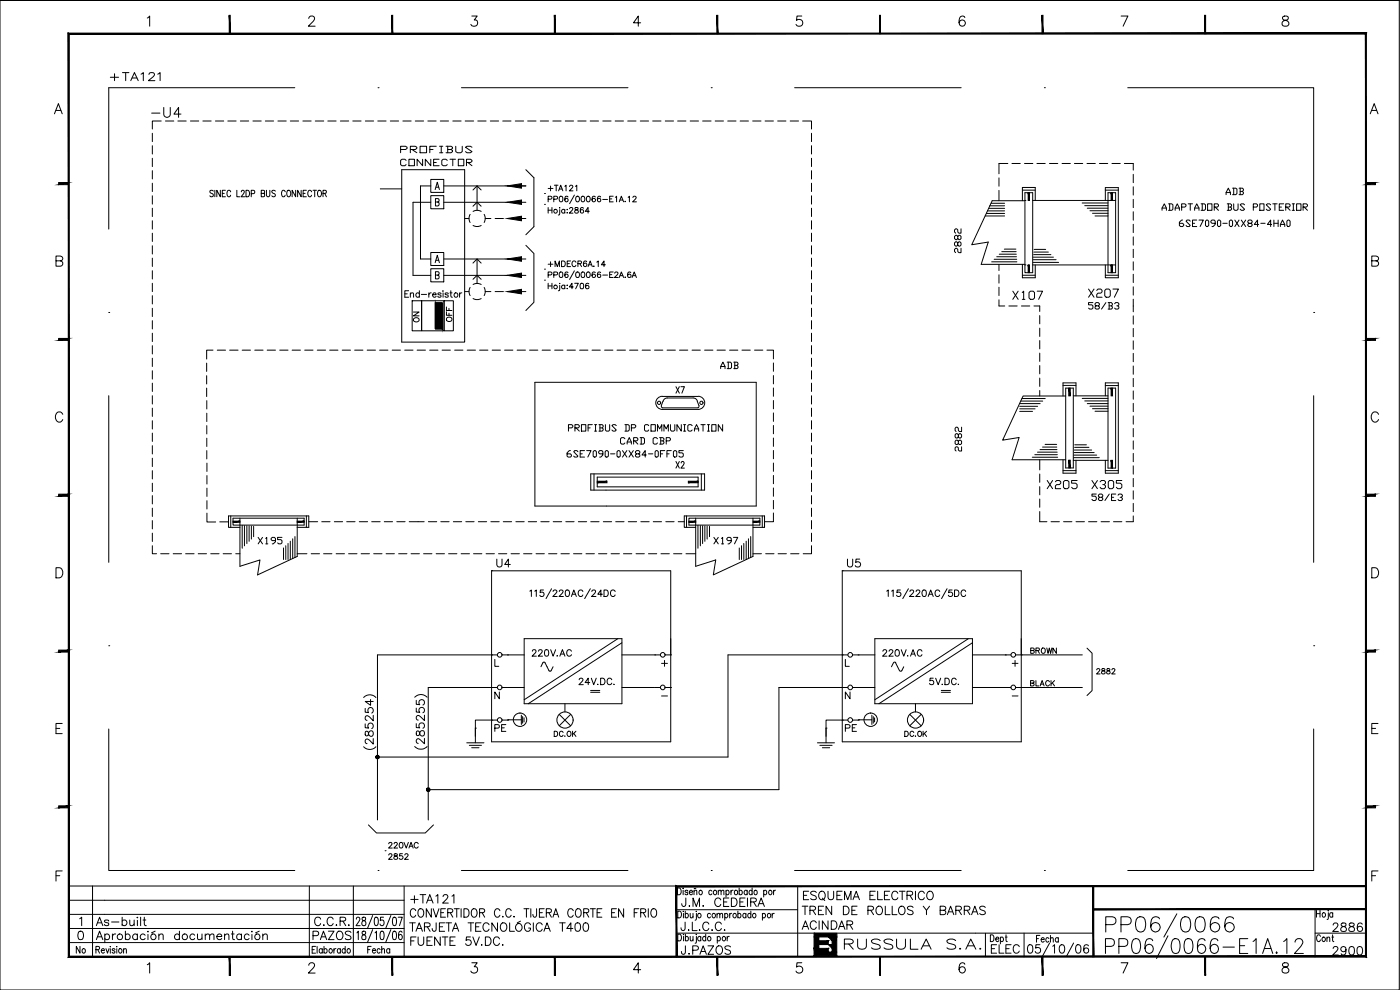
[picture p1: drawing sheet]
<svg xmlns="http://www.w3.org/2000/svg" width="420mm" height="297mm" viewBox="0 0 420 297" stroke-linecap="round" stroke-linejoin="round" font-family="sans-serif">
<!-- layer: 0 -->
<g fill="none" stroke="#000" stroke-width=".3">
<path d="M45.7 40v2.5M48.4 36.3h-2.7v2.4M57.1 36.3h2.5M60.9 36.3h2.5M64.6 36.3h2.5M68.4 36.3h2.5M72.1 36.3h2.5M75.9 36.3h2.5M79.6 36.3h2.5M83.4 36.3h2.5M87.1 36.3h2.5M90.9 36.3h2.5"/>
<path d="M94.6 36.3h2.6M98.4 36.3h2.5M102.2 36.3h2.4M105.9 36.3h2.5M109.6 36.3h2.5M113.4 36.3h2.5M117.1 36.3h2.5M120.9 36.3h2.5M124.6 36.3h2.5M128.4 36.3h2.5M132.1 36.3h2.5M135.9 36.3h2.5"/>
<path d="M139.6 36.3h2.6M143.4 36.3h2.5M147.2 36.3h2.4M150.9 36.3h2.5M154.6 36.3h2.5M158.4 36.3h2.5M162.1 36.3h2.5M165.9 36.3h2.5M169.6 36.3h2.5M173.4 36.3h2.5M177.1 36.3h2.5M180.9 36.3h2.5"/>
<path d="M184.6 36.3h2.5M188.4 36.3h2.5M192.2 36.3h2.4M195.9 36.3h2.5M199.6 36.3h2.5M203.4 36.3h2.5M207.1 36.3h2.5M210.9 36.3h2.5M214.6 36.3h2.5M218.4 36.3h2.5M222.1 36.3h2.5M225.9 36.3h2.5"/>
<path d="M229.6 36.3h2.5M233.4 36.3h2.5M237.2 36.3h2.4M240.9 36.3h2.6v2.4M243.5 40v2.5M45.7 43.7v2.5M45.7 47.5v2.5M45.7 51.2v2.5M45.7 55v2.5M45.7 58.7v2.5M64 57.3l-.4-.2-.6 .2 .1 .5 .9 .5a.52 .52 0 0 1-.1 .6 .52 .52 0 0 1-.6 .1l-.3-.3M64.5 57.1v1.9"/>
<path d="M66.1 57.1v1.9l-1-1.9v1.9M66.7 58h.6M67.6 57.1h-.9v1.9h.9M69.2 57.6a.57 .57 0 0 0-.7-.5 .57 .57 0 0 0-.4 .7v.5a.57 .57 0 0 0 .4 .7 .57 .57 0 0 0 .7-.4M71.1 57.1v1.9h.9M72.4 57.6l.3-.5 .5 .1 .1 .3-.2 .6-.8 .9h1.1M73.8 57.1a.98 .98 0 0 1 1.1 1 .98 .98 0 0 1-1.1 .9zM75.4 58.1l.9-.1 .1-.7-1-.2v1.9M78.4 58l.9-.1 .1-.6-1-.2v1.9l1-.1v-.7l-.4-.2M80 57.1v1.6l.4 .3h.4l.2-.5v-1.4M82.6 57.3l-.3-.2-.7 .2 .3 .6 .6 .4a.46 .46 0 0 1-.2 .7l-.7-.3M85.6 57.6a.57 .57 0 0 0-.7-.5 .57 .57 0 0 0-.4 .7v.5a.57 .57 0 0 0 .4 .7 .57 .57 0 0 0 .7-.4"/>
<path d="M86.4 57.2l.1-.1a.99 .99 0 0 1 .8 1 .99 .99 0 0 1-.8 .9 1.34 1.34 0 0 1-.1-1.8zM88.7 57.1v1.9l-1-1.9v1.9M90.4 57.1v1.9l-1.1-1.9v1.9M91 58h.6M91.9 57.1h-.9v1.9h.9M93.5 57.6a.59 .59 0 0 0-.7-.5 .59 .59 0 0 0-.4 .7v.5a.59 .59 0 0 0 .4 .7 .59 .59 0 0 0 .7-.4M93.9 57.1h1.1M94.4 57.1v1.9M95.6 57.2l.1-.1a.99 .99 0 0 1 .8 1 .99 .99 0 0 1-.8 .9 1.34 1.34 0 0 1-.1-1.8zM96.9 58l.9-.1v-.7l-.9-.1v1.9M97.5 58l.5 1M114.1 56.7h6.5"/>
<path d="M120.6 50.9h18.8v51.7h-18.8zM129.3 55.8h-3.1v21.9h3.1M133.2 55.8h24.6M141.9 57l1.3-1.2 1.2 1.2M143.2 55.8v7.3M157.8 50.9l2.4 2.4v14.7l-2.4 2.4M243.5 43.7v2.5M243.5 47.5v2.5M243.5 51.2v2.5M243.5 55v2.5M243.5 58.7v2.5M299.8 53.4v2.5"/>
<path d="M299.8 57.1v3.1M302.5 49.1h-2.7v3M303.7 49.1h2.5M306.8 57.1h3.9M307.5 49.1h2.5M307.6 57.8h2.3v24h-2.3zM311.2 49.1h2.5M315 49.1h2.5M318.7 49.1h2.5M322.5 49.1h2.5M326.2 49.1h2.5M329.9 49.1h2.5"/>
<path d="M331.7 57.1h3.9M332.5 57.8h2.3v24h-2.3zM333.7 49.1h2.5M337.4 49.1h2.7v1.9M340.1 52.3v2.5M340.1 56v2.5M340.1 59.8v2.5M45.7 62.5v2.5M45.7 66.2v2.5M45.7 70v2.5M45.7 73.7v2.5M45.7 77.5v2.5"/>
<path d="M129.3 60.7h-5.3v21.9h5.3M133.2 77.7h24.6M133.2 60.7h24.6M139.4 65.6h1.3M141.9 61.9l1.3-1.2 1.2 1.2M141.9 78.9l1.3-1.2 1.2 1.2M143.2 77.7v7.3M145.6 65.6h1.7M148.6 65.6h2.5M152.3 65.6h2.5M156.1 65.6h1.7M157.8 73.6l2.4 2.5v14.6l-2.4 2.5"/>
<path d="M243.5 62.5v2.5M243.5 66.2v2.5M243.5 70v2.5M243.5 73.7v2.5M243.5 77.5v2.5M295.7 64.8h5.8M296 64h5.5M296.4 63.3h5.1M296.8 62.5h4.7M297.1 61.8h4.4M297.4 61h4.1M297.6 78.6h7.6"/>
<path d="M298.4 77.8h6.7M299.1 77h6M299.8 79.3v1.9M299.9 76.3h5.1M300.7 75.5h4.3M301.4 74.7h3.5M306.8 79.3v4h3.9v-3.8M307.6 60.2h-9.8l-6.2 13.2 5-.8-2.1 6.7h13.1M307.6 79.5h.1M307.6 60.1h.1M309.9 60.1h24.9M309.9 79.5h24.9"/>
<path d="M310 78.7h7.7M310.1 77.9h6.8M310.1 77.2h6M310.2 76.4h5.2M310.3 75.6h4.3M310.3 74.8h3.5M310.7 60.1v-3.9h-3.9v4M324.8 60.9h7.7M325.5 61.7h7M326.3 62.5h6.2M327.1 63.2h5.4M327.9 64h4.6"/>
<path d="M328.6 64.8h3.9M331.7 60.1v-3.8h3.9v27h-3.9v-3.8M340.1 63.5v2.6M340.1 67.3v2.5M340.1 71.1v2.5M340.1 74.8v2.5M340.1 78.6v2.5M45.7 81.2v2.5M45.7 85v2.5M45.7 88.7v2.5M45.7 92.5v2.5M45.7 96.2v2.5"/>
<path d="M45.7 100v2.5M121.5 88.2h.7M122.6 87.2h-1.1v2h1.1M123.1 88.3l.5-.4 .4 .1 .1 1.2M123.1 87.9v1.3M125.9 88.2a.59 .59 0 0 0-.9-.1 .59 .59 0 0 0 0 .9 .59 .59 0 0 0 .9-.1M125.9 87.2v2M126.4 88.3h1.6M128.7 87.9v1.3M129.4 87.9l-.4 .1-.3 .4M129.8 88.4h1.1a.58 .58 0 0 0-.8-.5 .58 .58 0 0 0-.2 1l.4 .3 .6-.3M132.4 88.2l-.4-.3-.5 .1v.3l.6 .2 .3 .4-.4 .3-.5-.1-.1-.2"/>
<path d="M133 87.2v.2zM133 87.9v1.3M133.2 82.6h24.6M134.5 88.2l-.3-.3-.6 .1v.3l.7 .2 .2 .4-.3 .3-.6-.1v-.2M135 87.9h.7M135.3 87.2v1.6l.5 .4M137.9 87.9v1.3M138.6 87.9l-.4 .1-.3 .4M139.4 87.5h1.3M141.9 83.8l1.3-1.2 1.2 1.2M145.6 87.5h1.7M148.6 87.5h2.5"/>
<path d="M152.3 87.5h2.5M156.1 87.5h1.7M243.5 81.2v2.5M243.5 85v2.5M243.5 88.7v2.5M243.5 92.5v2.5M243.5 96.2v2.5M243.5 100v2.5M299.8 89.9v1.9h1.7M299.8 82.5v2.4M299.8 86.2v2.5M306.8 82.6h3.9"/>
<path d="M312 91.8v1.7M312 94.7v2.5M312 98.5v2.5M326.7 86.7l1.6 2.5M328 90.8h-1.3v.7h1l.3 .3v.6l-.3 .3h-.7l-.3-.3M328.3 86.7l-1.6 2.5M329 91.8l-.4-.3v-.4l.4-.3h.6l.3 .3v.4l-.3 .3h-.6l-.4 .3v.3l.4 .3h.6l.3-.3v-.3l-.3-.3M329.1 87.2l.4-.5h.9l.4 .5v.3l-.4 .5h-.9l-.4 .4v.8h1.7M331.6 87.2l.4-.5h.8l.4 .5v1.6l-.4 .4h-.8l-.4-.4zM331.7 82.6h3.9M331.9 90.8l-1.3 1.9M332.6 90.8h.9l.3 .3-.3 .7"/>
<path d="M332.9 91.8h.6l.3 .6-.3 .3h-.9M332.9 90.8v1.9M334 86.7h1.7l-1.3 2.5M334.5 91.1l.3-.3h.7l.3 .7-.6 .3M335.5 91.8l.3 .3-.3 .6h-.7l-.3-.3M340.1 82.3v2.5M340.1 86v2.5M340.1 89.8v3.7M340.1 94.8v2.5M340.1 98.5v2.5M45.7 103.7v2.5M45.7 107.5v2.5"/>
<path d="M45.7 111.2v2.5M45.7 115v2.5M45.7 118.7v2.5M62 109v2.4M62 112.7v2.5M62 116.4v2.6M63.9 105.1h-1.9v2.6M65.2 105.1h2.5M68.9 105.1h2.6M72.7 105.1h2.5M76.5 105.1h2.5M80.2 105.1h2.5"/>
<path d="M83.9 105.1h2.5M87.7 105.1h2.5M91.4 105.1h2.5M95.2 105.1h2.5M98.9 105.1h2.5M102.7 105.1h2.5M106.4 105.1h2.5M110.2 105.1h2.5M113.9 105.1h2.5M117.7 105.1h2.5M121.5 105.1h2.5M125.2 105.1h2.5"/>
<path d="M128.9 105.1h2.5M132.7 105.1h2.5M136.4 105.1h2.5M140.2 105.1h2.5M143.9 105.1h2.5M147.7 105.1h2.5M151.4 105.1h2.5M155.2 105.1h2.5M158.9 105.1h2.5M160.5 114.7h66.4v37.1h-66.4zM162.7 105.1h2.5M166.5 105.1h2.5"/>
<path d="M170.2 105.1h2.5M173.9 105.1h2.5M177.7 105.1h2.5M181.4 105.1h2.5M185.2 105.1h2.5M188.9 105.1h2.5M192.7 105.1h2.5M196.4 105.1h2.5M200.2 105.1h2.5M200.2 119.4l-.9 .4-.3 .6M203.9 105.1h2.5M207.7 105.1h2.5"/>
<path d="M208.1 119.4l.9 .4 .3 .6M209.5 118.9h-10.7a1.97 1.97 0 0 0-2 2 1.97 1.97 0 0 0 2 1.9h10.7M209.5 118.9a1.97 1.97 0 0 1 2 2 1.97 1.97 0 0 1-2 1.9M211.5 105.1h2.5M215.2 105.1h2.5M218.9 105.1h2.5M222.7 105.1h2.5M226.4 105.1h2.5M230.2 105.1h1.9v2.6M232.1 108.9v2.5M232.1 112.7v2.5M232.1 116.4v2.5"/>
<path d="M243.5 103.7v2.5M243.5 107.5v2.5M243.5 111.2v2.5M243.5 115v2.5M243.5 118.7v2.5M306.7 119.6h7M312 102.2v2.5M312 105.9v2.5M312 109.7v2.5M312 113.4v2.5M312 117.2v1.6M319 115.6h3.9"/>
<path d="M319.8 118.8h-12.8l-6.1 13.3 5-.8-2.2 6.7h16.1M319.8 116.4h2.3v24h-2.3zM322.1 118.8h10.4M322.9 118.8v-3.9h-3.9v3.9M324.8 119.5h7.7M331.7 118.8v-3.9h3.9v27.1h-3.9v-3.9M331.7 115.7h3.9M332.5 116.4h2.3v24h-2.3zM340.1 102.3v2.5M340.1 106v2.5M340.1 109.8v2.5M340.1 113.5v2.5"/>
<path d="M340.1 117.3v2.5M45.7 122.5v2.5M45.7 126.2v2.5M45.7 129.9v2.5M45.7 133.7v2.5M45.7 137.5v2.5M62.1 120.2v2.5M62.1 124v2.5M62.1 127.7v2.5M62.1 131.5v2.5M62.1 135.2v2.5M62.1 139v2.5"/>
<path d="M198.8 122.4h10.7M199 120.4l-.5 1.5 .3 .4M209.3 120.4l.4 1.2M209.7 121.6l-.2 .7M232.1 120.2v2.5M232.1 123.9v2.5M232.1 127.7v2.5M232.1 131.4v2.5M232.1 135.2v2.5M232.1 138.9v2.5M243.5 122.5v2.5M243.5 126.2v2.5"/>
<path d="M243.5 129.9v2.5M243.5 133.7v2.5M243.5 137.5v2.5M306 121.1h6.2M306 121.9h5.4M306 122.7h4.6M306 123.4h3.9M306.3 120.3h6.6M309.8 137.2h7.6M310.6 136.4h6.7M311.4 135.7h5.9M312 138v3"/>
<path d="M312.1 134.9h5.1M312.9 134.1h4.3M313.6 133.3h3.5M319 138v4M322.1 138.1h10.4M322.2 137.3h7.7M322.3 136.6h6.8M322.4 135.8h6M322.4 135h5.2M322.5 134.2h4.3M322.5 133.5h3.6M322.9 138.1v3.9"/>
<path d="M325.5 120.3h7M326.3 121.1h6.2M327.1 121.9h5.4M327.9 122.6h4.6M328.6 123.4h3.9M340.1 121v2.5M340.1 124.8v2.5M340.1 128.6v2.4M340.1 132.3v2.5M340.1 136v2.5M340.1 139.8v2.5M45.7 141.2v2.5"/>
<path d="M45.7 145v2.5M45.7 148.7v2.5M45.7 152.5v2.5M45.7 156.2v2.5M45.7 160v2.5M62.1 154v2.6h2.6M62.1 142.7v2.5M62.1 146.5v2.5M62.1 150.2v2.5M66 156.6h2.6M69.3 154.8v3.4M69.9 155.5h21.4v2.1h-21.4z"/>
<path d="M72 155.5v14.4l6-1.9-.7 4.5 11.9-5.6v-11.4M72 158.2h-3.4v-3.4h24.1v3.4h-3.5M72.7 157.6v6.9M73.4 157.7v6.1M74.1 157.8v5.3M74.8 157.8v4.6M75.4 157.8v3.9M76.1 157.9v3.1M91.9 154.8v3.4M92.7 156.5h2.6M96.6 156.5h2.5M100.3 156.5h2.5"/>
<path d="M104.1 156.5h2.5M107.8 156.5h2.5M111.5 156.5h2.6M115.3 156.5h2.5M119.1 156.5h2.5M122.8 156.5h4.5M128.6 156.5h2.5M132.3 156.5h2.5M136.1 156.5h2.5M139.8 156.5h2.5M143.6 156.5h2.4M147.3 156.5h2.5"/>
<path d="M151 156.5h2.5M154.8 156.5h2.5M158.5 156.5h2.5M162.3 156.5h2.5M166 156.5h2.6M169.8 156.5h2.5M173.6 156.5h2.5M177.3 156.5h2.5M177.3 142.2h34.2v4.9h-34.2zM178.3 142.2v4.9M179.2 143.2h30.3v2.9h-30.3zM181.1 156.5h2.5"/>
<path d="M184.8 156.5h2.5M188.6 156.5h2.5M192.3 156.5h2.5M196 156.5h2.5M199.8 156.5h2.5M203.5 156.5h1.9M206 154.8v3.4M206.8 155.5h21.2v2.1h-21.2zM208.8 155.5v14.4l6-1.9-.7 4.5 11.9-5.6v-11.4M208.8 158.2h-3.4v-3.4h24v3.4h-3.4M209.5 157.6v6.9M210.2 157.7v6.1"/>
<path d="M210.5 142.2v4.9M210.9 157.8v5.3M211.5 157.8v4.6M212.2 157.8v3.9M212.9 157.9v3.1M228.8 154.8v3.4M232.1 153.9v2.6h-2.7M232.1 142.6v2.5M232.1 146.4v2.5M232.1 150.1v2.6M243.5 141.2v2.5M243.5 145v2.5"/>
<path d="M243.5 148.7v2.5M243.5 152.5v2.5M243.5 156.2v2.5M243.5 160v2.5M312 153.5v3h2.2M312 149.7v2.5M315.4 156.5h2.5M319 141.2h3.9M319.2 156.5h2.5M322.9 156.5h2.6M326.7 156.5h2.5M327.7 144.2l1.7 2.4"/>
<path d="M329 148.2h-1.3v.7h1l.3 .3v.6l-.3 .4h-.7l-.3-.4M329.4 144.2l-1.7 2.4M330 149.2l-.4-.3 .4-.7h.6l.4 .7-.4 .3h-.6l-.4 .6 .4 .4h.6l.4-.4-.4-.6M330.2 144.6l.3-.4h.9l.4 .4v.4l-.4 .4h-.4M330.5 156.5h2.5M331.4 145.4l.4 .4v.4l-.4 .4h-.9l-.3-.4M331.7 141.2h3.9M332.6 144.6l.4-.4h.8l.4 .4v1.6l-.4 .4h-.8l-.4-.4zM332.9 148.2l-1.3 2M333.6 149.2h.6M334.2 156.5h2.5M334.9 148.2h-1.3v2h1.3"/>
<path d="M335.5 148.6l.3-.4h.7l.3 .4-.3 .6h-.3M336.5 149.2l.3 .3-.3 .7h-.7l-.3-.4M336.7 144.2h-1.7v.8h1.3l.4 .4v.8l-.4 .4h-.9l-.4-.4M340.1 154.8v1.7h-2.2M340.1 143.5v2.5M340.1 147.3v2.5M340.1 151v2.5M45.7 163.7v2.4h1.3M48.2 166.1h2.5M52 166.1h2.5M55.7 166.1h2.6M59.5 166.1h2.5"/>
<path d="M63.2 166.1h2.5M67 166.1h2.5M70.7 166.1h1.3M85.1 164.4v3.5M85.8 163.7v4.2M86.4 163.1v4.8M87.1 162.4v5.5M87.8 161.7v5.9M88.5 161v6.3M89.2 166.1h2.9M93.4 166.1h2.5M97.1 166.1h2.5"/>
<path d="M100.9 166.1h2.5M104.6 166.1h2.5M108.4 166.1h2.5M112.1 166.1h2.5M115.9 166.1h2.5M119.6 166.1h2.5M123.4 166.1h2.5M127.1 166.1h2.5M130.9 166.1h2.5M134.6 166.1h2.5M138.4 166.1h2.5M142.1 166.1h2.5"/>
<path d="M147.5 171.3h53.8v51.3h-53.8zM157.1 166.1h2.5M159 177.4l.5-.4v2M160.5 177.4l.5-.4v2M160.9 166.1h2.5M163.1 177h-.9l-.1 .8a.68 .68 0 0 1 1 0 .68 .68 0 0 1-.1 1 .68 .68 0 0 1-1-.2M164.6 166.1h2.5M165.5 176.6l-1.6 3M166 177.5l.4-.5h.4l.3 .4-.3 .6-.9 1h1.3M167.9 177.5l.3-.5h.4l.4 .4-.3 .6-.9 1h1.3M168.4 166.1h2.5M169.9 177.1l.3-.1a1 1 0 0 1 .8 1 1 1 0 0 1-.8 1 1.29 1.29 0 0 1-.3-1.9z"/>
<path d="M171.5 179l.7-2 .8 2M171.7 178.3h1M172.1 166.1h2.5M174.9 177.5a.72 .72 0 0 0-.8-.5 .72 .72 0 0 0-.6 .7v.5a.72 .72 0 0 0 .6 .8 .72 .72 0 0 0 .8-.5M175.9 166.1h2.5M177.2 176.6l-1.7 3M177.6 177.5l.4-.5h.4l.3 .4-.2 .6-1 1h1.4M179.6 166.1h2.5M180.8 178.3h-1.4l.9-1.3v2M181.3 177h.6a1.04 1.04 0 0 1 .7 1 1.04 1.04 0 0 1-.7 1h-.6zM183.4 166.1h2.5M184.6 177.5a.72 .72 0 0 0-.8-.5 .72 .72 0 0 0-.6 .7v.5a.72 .72 0 0 0 .6 .8 .72 .72 0 0 0 .8-.5"/>
<path d="M187.1 166.1h2.5M190.9 166.1h2.5M194.6 166.1h2.5M198.4 166.1h2.5M202.1 166.1h2.5M205.9 166.1h2.9M221.9 164.4v3.5M222.5 163.7v4.2M223.2 163.1v4.8M223.9 162.4v5.5M224.6 161.7v5.9M225.3 161v6.3"/>
<path d="M226 166.1h2.5M229.8 166.1h2.5M233.5 166.1h2.5M237.3 166.1h2.5M243.5 163.7v2.4h-2.5M252.8 171.3h53.7v51.3h-53.7zM266.1 177.4l.5-.4v2M267.6 177.4l.5-.4v2M270.2 177h-.9l-.1 .8a.7 .7 0 0 1 1 0 .7 .7 0 0 1-.1 1.1 .7 .7 0 0 1-1-.3M272.6 176.6l-1.7 3M273.1 177.5l.3-.5 .6 .1 .2 .3-.3 .6-.9 1h1.3M275 177.5l.3-.5 .6 .1 .2 .3-.3 .6-1 1h1.3"/>
<path d="M277 177.1l.5-.1a1.12 1.12 0 0 1 0 2h-.2a1.21 1.21 0 0 1-.3-1.9zM278.6 179l.7-2 .8 2M278.8 178.3h1M282 177.5a.72 .72 0 0 0-.8-.5 .72 .72 0 0 0-.6 .7v.5a.72 .72 0 0 0 .6 .8 .72 .72 0 0 0 .8-.5M284.2 176.6l-1.6 3M285.7 177h-.9l-.1 .8a.7 .7 0 0 1 1 0 .7 .7 0 0 1-.1 1.1 .7 .7 0 0 1-1-.3M286.5 177h.6a1.04 1.04 0 0 1 .7 1 1.04 1.04 0 0 1-.7 1h-.6zM289.8 177.5a.72 .72 0 0 0-.8-.5 .72 .72 0 0 0-.6 .7v.5a.72 .72 0 0 0 .6 .8 .72 .72 0 0 0 .8-.5M147.5 196.5h1.7M150.7 196.5h1.6M152.4 196.5h4.9M157.3 191.6h29.3v19.5h-29.3z"/>
<path d="M185.4 191.6l-28.1 18.4M186.6 192.9l-28.1 18.2M186.6 196.5h9.8M252.8 196.5h1.6M255.9 196.5h1.6M257.6 196.5h5M262.6 191.6h29.2v19.5h-29.2zM290.6 191.6l-28 18.4M291.8 196.5h9.8M291.8 192.9l-28 18.2M326.2 194.5l1.5 1.5v11.2l-1.5 1.5M147.5 216.1h-4.8v4.8"/>
<path d="M147.5 206.3h1.7M150.7 206.3h1.6M152.4 206.3h4.9M166.3 219.4h.5a.84 .84 0 0 1 .6 .8 .84 .84 0 0 1-.6 .8h-.5zM167.8 214.3l3.5 3.5M169 219.8a.56 .56 0 0 0-.7-.4 .56 .56 0 0 0-.4 .6v.4a.56 .56 0 0 0 .4 .6 .56 .56 0 0 0 .7-.4M169.5 211.1v2.5M170.3 219.6l.3-.2a.75 .75 0 0 1 .8 .8 .75 .75 0 0 1-.9 .7l-.3-.5zM171.3 214.3l-3.5 3.5M171.8 219.4v1.6M172.8 219.4l-1 1M173.8 203.9l.4-.4h.4l.4 .4-.3 .6-1 .9h1.3"/>
<path d="M177 204.8h-1.4l.9-1.3v1.9M177.5 203.5l.7 1.9 .7-1.9M179.4 205.3h.1M180.3 203.5h.6a1.03 1.03 0 0 1 .7 1 1.03 1.03 0 0 1-.7 .9h-.6zM183.6 203.9a.72 .72 0 0 0-.8-.4 .72 .72 0 0 0-.6 .7v.5a.72 .72 0 0 0 .6 .7 .72 .72 0 0 0 .8-.4M184.2 205.3h.2M186.6 206.3h9.8M196.5 206.3h1.7M199.6 206.3h1.7M252.8 216.1h-4.9v4.8M252.8 206.3h1.6M255.9 206.3h1.6"/>
<path d="M257.6 206.3h5M273 214.3l3.5 3.5M274.7 211.1v2.5M276.5 214.3l-3.5 3.5M280.1 203.5h-1v.8a.67 .67 0 0 1 1 0 .67 .67 0 0 1-.1 1 .67 .67 0 0 1-1-.3M280.8 203.5l.8 1.9 .7-1.9M282.8 205.3h-.1h.2M283.6 203.5h.7a1.05 1.05 0 0 1 .6 1 1.05 1.05 0 0 1-.6 .9h-.7zM287 203.9a.72 .72 0 0 0-.9-.4 .72 .72 0 0 0-.5 .7v.5a.72 .72 0 0 0 .6 .7 .72 .72 0 0 0 .8-.4M287.6 205.3h.1M291.8 206.3h9.8M301.7 206.3h1.7"/>
<path d="M304.8 206.3h1.7M169.5 220.8l.1 .1M172.2 220.1l.6 .9M110.6 247.5l2.4 2.4h14.6l2.5-2.4"/>
<circle cx="136.8" cy="88.5" r=".63"/>
<circle cx="197.8" cy="120.9" r=".49"/>
<circle cx="210.5" cy="120.9" r=".49"/>
<circle cx="169.6" cy="216" r="2.43"/>
<circle cx="274.8" cy="216" r="2.43"/>
</g>
<g fill="#000" stroke="#000" stroke-width=".3">
<path d="M152.2 55.8l4.3-.7v1.4zM152.2 60.7l4.3-.7v1.3zM152.2 65.6l4.3-.7v1.3zM152.2 77.7l4.3-.7v1.4zM152.2 82.6l4.3-.7v1.4zM152.2 87.5l4.3-.7v1.4z"/>
<path d="M308.6 57.8l.3 2.3v-2.3zM308.6 57.8l.3 2.3h-.3z"/>
<path d="M333.5 57.8l.4 2.3v-2.3zM333.5 57.8l.4 2.3h-.4z"/>
<path d="M308.6 79.5l.3 2.3v-2.3zM308.6 79.5l.3 2.3h-.3z"/>
<path d="M333.5 79.5l.4 2.3v-2.3zM333.5 79.5l.4 2.3h-.4z"/>
<path d="M320.8 116.4l.4 2.4v-2.4zM320.8 116.4l.4 2.4h-.4z"/>
<path d="M333.5 116.4l.4 2.4v-2.4zM333.5 116.4l.4 2.4h-.4z"/>
<path d="M320.8 138.1l.4 2.3v-2.3zM320.8 138.1l.4 2.3h-.4z"/>
<path d="M333.5 138.1l.4 2.3v-2.3zM333.5 138.1l.4 2.3h-.4z"/>
<path d="M69.9 156.7h2.1v-.3zM69.9 156.4h2.1l-2.1 .3z"/>
<path d="M89.2 156.7h2.1v-.3zM89.2 156.4h2.1l-2.1 .3z"/>
<path d="M179.2 144.4v.5l3-.5zM179.2 144.9l3-.5v.5z"/>
<path d="M206.6 144.4v.5l2.9-.5zM206.6 144.9l2.9-.5v.5z"/>
<path d="M206.8 156.7h2v-.3zM206.8 156.4h2l-2 .3z"/>
<path d="M226 156.7h2v-.3zM226 156.4h2l-2 .3z"/>
<path d="M112.8 227.1l.1 .3 .4-.3zM112.9 227.4l.4-.3-.3 .5zM113.3 227.1l-.3 .5 .3 .1z"/>
<path d="M113 226.7l.3 .4v-.4zM113 226.7l.3 .4-.4-.2zM112.9 226.9l-.1 .2h.5z"/>
<path d="M113.3 227.1v.6l.2-.1zM113.3 227.1l.4 .3-.2 .2zM113.3 227.1l.4 .3v-.3z"/>
<path d="M113.3 227.1h.4v-.2zM113.5 226.7l.2 .2-.4 .2zM113.3 226.7v.4l.2-.4z"/>
<path d="M128.1 236.9v.3l.4-.3zM128.1 237.2l.4-.3-.2 .4zM128.5 236.9l-.2 .4 .2 .1z"/>
<path d="M128.3 236.5l.2 .4v-.4zM128.3 236.5l.2 .4-.4-.2zM128.1 236.7v.2h.4z"/>
<path d="M128.5 236.9v.5l.3-.1zM128.5 236.9l.4 .3-.1 .1zM128.5 236.9l.4 .3 .1-.3z"/>
<path d="M128.5 236.9h.5l-.1-.2zM128.8 236.5l.1 .2-.4 .2zM128.5 236.5v.4l.3-.4z"/>
</g>
<!-- layer: 2 -->
<g fill="none" stroke="#000" stroke-width=".3">
<path d="M88.5 26.3h-55.9v42.4M113.5 26.3h.1M138.5 26.3h50M213.4 26.3h.1M238.5 26.3h50M313.4 26.3h.1M338.5 26.3h55.8v42.4M32.6 93.8h.1M123.7 90.2h2.8v9.1h-2.8zM126.5 90.2h6.8v9.1h-6.8zM130.6 90.9h2.1v7.8h-2.1zM133.3 90.2h2.8v9.1h-2.8z"/>
<path d="M394.3 93.8h.1M32.6 118.7v50M394.3 118.7v50M32.6 193.7h.1M113.3 196.5h34.2M218.5 196.5h34.3M394.3 193.7h.1M32.6 218.7v42.5h55.9M109.1 209.3a2.49 2.49 0 0 1 3.7 0M109.6 217.2v1.1l1 .2a.87 .87 0 0 1 0-1.4 .87 .87 0 0 1 1.3 .2 .87 .87 0 0 1-.4 1.3M109.6 212.5v1.2l1 .1a.87 .87 0 0 1 0-1.3 .87 .87 0 0 1 1.3 .2 .87 .87 0 0 1-.4 1.2M109.7 219.5a.82 .82 0 0 0 .5 1.3l.3-.3 .1-.5a.7 .7 0 0 1 .7-.7 .7 .7 0 0 1 .7 .6 .83 .83 0 0 1-.5 1 1.19 1.19 0 0 1-1.1-1.4z"/>
<path d="M111.2 209.9v1.7l-1.6-1.1h2.4M112 214.6v1.7l-1.7-1.6-.5 .2-.2 .3 .1 .7 .5 .2M124.5 209.2a2.54 2.54 0 0 1 3.7 0M124.9 217.1v1.2l1.1 .1a.85 .85 0 0 1 0-1.3 .85 .85 0 0 1 1.3 .2 .85 .85 0 0 1-.4 1.2M124.9 212.5v1.1l1.1 .1a.85 .85 0 0 1 0-1.3 .85 .85 0 0 1 1.3 .2 .85 .85 0 0 1-.4 1.3M124.9 210.1v1.2l1.1 .1a.86 .86 0 0 1-.1-1.3 .86 .86 0 0 1 1.3 .2 .86 .86 0 0 1-.3 1.2M125.1 219.4a.91 .91 0 0 0 .2 1.3l.4-.1 .3-.7a.71 .71 0 0 1 .6-.7 .71 .71 0 0 1 .8 .6l-.3 .9a.89 .89 0 0 1-.9-.1 .89 .89 0 0 1-.3-.9l-.4-.4zM127.4 214.6v1.6l-1.2-1.2-.8-.3-.5 .4v.5l.6 .5M128.5 206.3h19M142.7 218.5v4.4M152.4 216h4.1M156.5 214.6v2.8"/>
<path d="M156.8 215v2M157.3 215.4v1.2M164.2 200.1l.7 1.3 .5-.2M166 200.1l-.6 1.1M177.2 207.2h2.8M233.8 206.3h19M247.9 218.5v4.4M257.7 216h4M261.7 214.6v2.8M262.1 215v2M262.5 215.4v1.2M269.4 200.1l.6 1.1"/>
<path d="M271.2 200.1l-.7 1.3-.5-.2M282.5 207.2h2.7M394.3 218.7v42.5h-55.8M109.1 224.1a2.49 2.49 0 0 0 3.7 0M112 221.6v1.7l-1.7-1.6-.5 .2-.2 .3 .1 .7 .5 .2M113.3 227.1h105.2M124.5 224a2.54 2.54 0 0 0 3.7 0M127.4 221.6v1.6l-1.2-1.2-.8-.4-.5 .5v.5l.6 .4M128.5 236.9h105.3M140.1 222.9h5.1M140.8 223.6h3.7M141.6 224.4h2.2"/>
<path d="M245.3 222.9h5.1M246 223.6h3.7M246.8 224.4h2.2M113.5 261.2h.1M138.5 261.2h50M213.4 261.2h.1M238.5 261.2h50M313.4 261.2h.1M245.7 281.1v1.2M245.7 283.4v1.2"/>
<circle cx="150" cy="196.5" r=".7"/>
<circle cx="255.2" cy="196.5" r=".7"/>
<circle cx="150" cy="206.3" r=".7"/>
<circle cx="156.1" cy="215.9" r="2.01"/>
<circle cx="198.9" cy="206.3" r=".7"/>
<circle cx="255.2" cy="206.3" r=".7"/>
<circle cx="261.3" cy="215.9" r="2.01"/>
<circle cx="304.1" cy="206.3" r=".7"/>
</g>
<g fill="#000" stroke="#000" stroke-width=".3">
<path d="M248.6 283.4h1.1v1.2zM248.6 281.1h1.1v1.2z"/>
<path d="M130.7 90.9l2 7.8v-7.8zM130.7 90.9l2 7.8h-2z"/>
<path d="M245.7 281.1l-1.4 3.5h1.4zM244.3 281.1h1.4l-1.4 3.5z"/>
<path d="M245.7 282.3v1.1l2.9-1.1zM245.7 283.4l2.9-1.1v1.1z"/>
<path d="M244.3 286.8l4.3-2.2v2.2zM244.3 284.6v2.2l4.3-2.2z"/>
<path d="M249.7 281.1v4.6l1.4-4.6zM251.1 281.1v4.6h-1.4z"/>
<path d="M248.6 285.7l2.5 1.1v-1.1zM248.6 285.7l2.5 1.1h-2.5z"/>
</g>
<!-- layer: 102 -->
<g fill="none" stroke="#000" stroke-width=".3">
<path d="M129.3 53.8h3.9v3.9h-3.9zM129.3 58.7h3.9v3.9h-3.9zM130.6 56.9l.6-2.2 .7 2.2M130.9 56.2h.8M129.3 75.8h3.9v3.9h-3.9zM130.6 78.8l.6-2.2 .7 2.2M130.7 60.6l1-.1v-.8l-1-.1v2.2l1-.1 .1-.7-.4-.4M130.9 78.1h.8M141.1 64.3l-.3 1 .3 1.5M142 67.6l1.4 .4 1-.4M142 63.4l1.4-.3 1 .3M145.3 64.3l.3 1-.3 1.5"/>
<path d="M129.3 80.6h3.9v4h-3.9zM130.7 82.5h1v-.9l-1-.1v2.2l1-.1 .1-.6-.4-.5M141.1 86.3l-.3 .9 .3 1.5M142 89.6l1.4 .3 1-.3M142 85.4l1.4-.4 1 .4M145.3 86.3l.3 .9-.3 1.5"/>
</g>
<!-- layer: NODE -->
<g fill="none" stroke="#000" stroke-width=".3">
<path d="M163.4 61.3h.1M163.4 84.1h.1M147.5 196.5h.1M152.3 196.5h.1M252.8 196.5h.1M257.5 196.5h.1M142.7 218.5h.1M147.5 206.3h.1M152.3 206.3h.1M196.5 206.3h.1M201.3 206.3h.1M247.9 218.5h.1"/>
<path d="M252.8 206.3h.1M257.5 206.3h.1M301.7 206.3h.1"/>
</g>
<!-- layer: 9 -->
<g fill="none" stroke="#000" stroke-width=".3">
<path d="M164.5 59.8l1-.1 .1-.7-1.1-.1v1.7M166.2 59.8l1-.1 .1-.7-1.1-.1v1.7M168.1 59l.2-.1a.88 .88 0 0 1 .6 .8 .88 .88 0 0 1-.6 .9l-.5-.8zM170.4 59.1v-.1a.83 .83 0 0 0-1 .6 .83 .83 0 0 0 .6 1 .51 .51 0 0 0 .5-.5 .51 .51 0 0 0-.4-.6 .51 .51 0 0 0-.6 .5M172.4 58.5l-1.5 2.6M173 59a.83 .83 0 0 1 1 .6 .83 .83 0 0 1-.6 1l-.6-.4v-.6zM174.6 59a.83 .83 0 0 1 1 .6 .83 .83 0 0 1-.6 1l-.5-.4-.1-.6zM176.2 59a.83 .83 0 0 1 1 .6 .83 .83 0 0 1-.6 1l-.5-.4-.1-.6zM178.6 59.1v-.1a.83 .83 0 0 0-1 .6 .83 .83 0 0 0 .5 1 .53 .53 0 0 0 .6-.5 .53 .53 0 0 0-.5-.6 .53 .53 0 0 0-.5 .5M180.3 59.1l-.1-.1a.83 .83 0 0 0-1 .6 .83 .83 0 0 0 .5 1 .53 .53 0 0 0 .6-.5 .53 .53 0 0 0-.5-.6 .53 .53 0 0 0-.5 .5M180.9 59.8h1.4M183 59.7h.6"/>
<path d="M184 58.9h-1v1.7h1M184.7 59.2l.3-.3v1.7M188.5 59.2l.4-.3v1.7M189.9 59.3l.3-.4h.4l.3 .4-1 1.3h1.1M185.8 60.6l.7-1.7 .7 1.7M186.1 60h.8M187.5 60.5h.2zM164.5 82.5l1-.1 .1-.7-1.1-.1v1.7M166.2 82.5l1-.1 .1-.7-1.1-.1v1.7M168.1 81.7l.2-.1a.9 .9 0 0 1 .6 .8 .9 .9 0 0 1-.5 .9l-.5-.3-.1-.7zM170.4 81.8v-.1a.81 .81 0 0 0-1 .6 .81 .81 0 0 0 .6 1 .5 .5 0 0 0 .5-.5 .5 .5 0 0 0-.5-.5 .5 .5 0 0 0-.5 .4M172.4 81.3l-1.5 2.5"/>
<path d="M173 81.7l.3-.1a.85 .85 0 0 1 .6 .8 .85 .85 0 0 1-.6 .9l-.3-.1-.2-.7zM174.6 81.7l.3-.1a.85 .85 0 0 1 .6 .8 .85 .85 0 0 1-.6 .9l-.3-.1-.2-.7zM176.2 81.7l.3-.1a.85 .85 0 0 1 .6 .8 .85 .85 0 0 1-.6 .9l-.3-.1-.2-.7zM178.6 81.8v-.1a.81 .81 0 0 0-1 .6 .81 .81 0 0 0 .5 1 .52 .52 0 0 0 .6-.5 .52 .52 0 0 0-.5-.6 .52 .52 0 0 0-.5 .5M180.3 81.8l-.1-.1a.81 .81 0 0 0-1 .6 .81 .81 0 0 0 .5 1 .52 .52 0 0 0 .6-.5 .52 .52 0 0 0-.5-.6 .52 .52 0 0 0-.5 .5M184 81.6h-1v1.7h1M184.5 82a.51 .51 0 0 1 .4-.4 .51 .51 0 0 1 .6 .3l-.3 .6-.8 .8h1.1M185.8 83.3l.7-1.7 .7 1.7M186.1 82.7h.8M187.5 83.2h.2zM189.3 81.8l-.1-.1a.81 .81 0 0 0-1 .6 .81 .81 0 0 0 .6 1 .52 .52 0 0 0 .6-.5 .52 .52 0 0 0-.5-.6 .52 .52 0 0 0-.6 .5M189.7 83.3l.6-1.7 .7 1.7"/>
<path d="M189.9 82.7h.9"/>
</g>
<!-- layer: 8 -->
<g fill="none" stroke="#000" stroke-width=".3">
<path d="M164.5 62.3v1.7M164.5 63.1h1.2M165.7 62.3v1.7M168 62.3v.1zM168 62.9v1.3l-.4 .3M169.5 63.1a.54 .54 0 0 0-.8-.1 .54 .54 0 0 0 0 .8 .54 .54 0 0 0 .8-.1M169.5 62.8v1.2M170.1 62.9h.2zM170.1 63.9h.2zM170.9 62.6l.3-.3h.4l.3 .4-1 1.3h1.1M172.6 62.3v.5a.72 .72 0 0 1 .8 .3 .72 .72 0 0 1 0 .8l-.8-.1 .1-.7 .8-.5-.1-.3zM175.1 62.5l-.3-.2a.9 .9 0 0 0-.7 .8 .9 .9 0 0 0 .6 .9 .51 .51 0 0 0 .5-.6 .51 .51 0 0 0-.5-.5 .51 .51 0 0 0-.5 .5"/>
<path d="M176.9 63.4h-1.2l.8-1.1v1.7M164.5 85v1.6M164.5 85.8h1.2M165.7 85v1.6M167.9 85.1h.2zM168 85.6v1.3l-.4 .3M169.5 85.8a.54 .54 0 0 0-.8-.1 .54 .54 0 0 0 0 .8 .54 .54 0 0 0 .8-.1M169.5 85.5v1.1M170.1 85.6h.2zM170.1 86.6h.2zM172 86.1h-1.1l.8-1.1v1.6M172.5 85h1.1l-.8 1.6"/>
<path d="M174.3 85.1l.2-.1a.9 .9 0 0 1 .7 .8 .9 .9 0 0 1-.5 .8h-.4l-.1-.3zM176.7 85.2l-.1-.1a.81 .81 0 0 0-1 .6 .81 .81 0 0 0 .6 .9 .52 .52 0 0 0 .6-.5 .52 .52 0 0 0-.5-.5 .52 .52 0 0 0-.6 .5M148.5 197.9v2h1.2M253.7 197.9v2h1.2M149.9 207.6v2.1l-1.4-2.1v2.1M255.1 207.6v2.1l-1.4-2.1v2.1"/>
<circle cx="166.7" cy="63.4" r=".56"/>
<circle cx="166.7" cy="86.1" r=".56"/>
</g>
<!-- layer: 4 -->
<path d="M177.2 207.7h2.8M282.5 207.7h2.7" fill="none" stroke="#000" stroke-width=".3"/>
<!-- layer: DIBUJO -->
<path d="M0 .1v296.9h419.9v-296.9h-419.9h419.9M419.9 .1h.1M113.3 196.5v49.5M218.5 196.5v30.6M306.5 196.5h18.3M128.5 206.3v39.7M233.8 206.3v30.6M306.5 206.3h18.3" fill="none" stroke="#000" stroke-width=".3"/>
<!-- layer: 1 -->
<g fill="none" stroke="#000" stroke-width=".3">
<path d="M44.2 5.4l.7-.6v3.1M92.7 5.5l.6-.7h.6l.4 .3a.99 .99 0 0 1-.3 1.3l-1.5 1.5h2.1M141.6 4.8h1.6l-.9 1.2a.96 .96 0 0 1 1.1 1.1 .96 .96 0 0 1-1.3 .8l-.5-.2-.3-.4M192.3 6.8h-2.2l1.5-2v3.1M240.6 4.8h-1.4l-.1 1.3a1.08 1.08 0 0 1 1.6 0 1.08 1.08 0 0 1-.3 1.6 1.08 1.08 0 0 1-1.5-.4M289.6 5.3a.81 .81 0 0 0-1.3-.3 1.77 1.77 0 0 0 .4 2.9 .94 .94 0 0 0 1-.9 .94 .94 0 0 0-.9-1 .94 .94 0 0 0-1 .8M336.5 4.8h2l-1.4 3.1M385.1 5a.61 .61 0 0 0 .2 1 1.1 1.1 0 0 1 1.3 .4 1.1 1.1 0 0 1-.1 1.3 1.27 1.27 0 0 1-1.7-.4 1.15 1.15 0 0 1 1.4-1.3 .64 .64 0 0 0 .3-1l-.4-.2zM16.3 34.1l1.2-3 1.2 3M16.8 33.1h1.4M411.2 34.1l1.2-3 1.2 3M411.7 33.1h1.4"/>
<path d="M16.8 78.3l1.7-.2a.68 .68 0 0 0 0-1.1l-1.7-.2v3.1h1.3a.81 .81 0 0 0 .8-.8 .81 .81 0 0 0-.8-.8M411.7 78.3l1.7-.2a.68 .68 0 0 0 0-1.1l-1.7-.2v3.1h1.3a.8 .8 0 0 0 .7-.5 .8 .8 0 0 0-.1-.8l-.6-.3M18.8 124.3a1.14 1.14 0 0 0-1.2-.7 1.14 1.14 0 0 0-1 1.1v.8a1.13 1.13 0 0 0 .9 1.2 1.13 1.13 0 0 0 1.3-.8M413.7 124.3a1.14 1.14 0 0 0-1.3-.7 1.14 1.14 0 0 0-.9 1.1v.8a1.13 1.13 0 0 0 .9 1.2 1.13 1.13 0 0 0 1.3-.8M16.8 170.3h1a1.62 1.62 0 0 1 1.1 1.6 1.62 1.62 0 0 1-1.1 1.5h-1zM411.7 170.3h1a1.62 1.62 0 0 1 1.1 1.6 1.62 1.62 0 0 1-1.1 1.5h-1zM16.8 218.6h1.1M18.7 217.1h-1.9v3h1.9M411.7 218.6h1.1M413.6 217.1h-1.9v3h1.9M16.8 262.7h1.1M18.7 261.3h-1.9v3.1"/>
<path d="M20.7 270.1h100.6M20.7 274.3h100.6M20.7 278.6h100.6M20.8 265.8h182.2M27.8 265.8v21.2M92.8 265.8v21.2M106 265.8v21.2M121.3 265.8v21.2M203 273h36.4M203 280h125.1M203.3 266.4a1.02 1.02 0 0 1 1.2 1 1.02 1.02 0 0 1-1.2 1.1zM203.4 273.4a1.02 1.02 0 0 1 1.1 1 1.02 1.02 0 0 1-1.1 1z"/>
<path d="M205 266.4v.2zM205.1 274.1v1.3M205.7 274.3l.1-.2a.6 .6 0 0 1 .8 .6 .6 .6 0 0 1-.8 .6l-.1-.2M205.7 273.4v2M207.1 274.1l.1 1.2 .4 .1 .4-.4M208 274.1v1.3M209 274.1v1.6l-.4 .4M213.2 274.3l-.1-.2a.61 .61 0 0 0-.8 .6 .61 .61 0 0 0 .8 .6l.1-.2M215.2 274.4l.4-.3h.3l.1 1.3M215.2 274.1v1.3M216 274.4l.4-.3h.4l.1 1.3M217.5 274.3l.2-.2a.6 .6 0 0 1 .7 .6 .6 .6 0 0 1-.7 .6l-.2-.2"/>
<path d="M217.5 274.1v2M219 274.1v1.3M221.4 274.3l.2-.2a.6 .6 0 0 1 .8 .6 .6 .6 0 0 1-.8 .6l-.2-.2M221.4 273.4v2M221.8 266.4v2.1M223.9 274.3l-.2-.2a.6 .6 0 0 0-.8 .6 .6 .6 0 0 0 .8 .6l.2-.2M223.9 274.1v1.3M225.3 274.3l-.1-.2a.6 .6 0 0 0-.8 .6 .6 .6 0 0 0 .8 .6l.1-.2M225.3 273.4v2M225.7 266.4v2.1M228.8 274.3l.2-.2a.6 .6 0 0 1 .8 .6 .6 .6 0 0 1-.8 .6l-.2-.2M228.8 274.1v2"/>
<path d="M231.7 274.1v1.3M232.7 267.1l-.3 .1-.2 .5M239.4 265.9v21.1M307.3 280v7M394.7 280h15.3M394.7 272.7v14.3M395.1 273.2v2M395.1 274.1h1.1M396.2 273.2v2M398.7 273.2v.1zM411.7 262.7h1.1M413.6 261.3h-1.9v3.1"/>
<path d="M20.7 282.8h100.6M28.8 284.9l.9-.1 .1-.7-1-.1v2M29.3 284.9l.6 1.1M30.4 285.2h.9l-.1-.4a.59 .59 0 0 0-.8 .5 .59 .59 0 0 0 .8 .6l.1-.2M31.8 284.6l.5 1.4 .4-1.4M33.1 284v.1zM33.1 284.6v1.4M34.5 284.9l-.3-.3-.5 .1v.4l.7 .3 .1 .3-.3 .3-.5-.3M35.1 284v.1zM35.1 284.6v1.4M37.1 285l.4-.4 .3 .1 .1 1.3M37.1 284.6v1.4"/>
<path d="M44.2 289.5l.7-.6v3.1M92.7 289.6l.1-.4 .5-.3h.6l.4 .3a.99 .99 0 0 1-.3 1.3l-1.5 1.5h2.1M94.7 284h-1v2h1M95.2 284v2M96.7 284.9a.63 .63 0 0 0-1 .3 .63 .63 0 0 0 .7 .8l.3-.3M96.7 284.6v1.4M97.2 284.9a.63 .63 0 0 1 1.1 .3 .63 .63 0 0 1-.7 .8l-.4-.3M97.2 284v2M100.2 284.6v1.4M102.2 284.9a.58 .58 0 0 0-.9-.1 .58 .58 0 0 0 0 .9l.3 .3 .6-.3M102.2 284.6v1.4M103.6 284.9a.57 .57 0 0 0-.9-.1 .57 .57 0 0 0 0 .9l.4 .3 .5-.3"/>
<path d="M103.6 284v2M110.4 284.9h.6M111.4 284h-1v2M111.8 285.2h.9a.48 .48 0 0 0-.5-.6 .48 .48 0 0 0-.4 .6l.3 .8 .6-.3M114.1 284.9a.58 .58 0 0 0-.9-.1 .58 .58 0 0 0 0 .9l.3 .3 .6-.3M114.6 285l.3-.4 .4 .1 .1 1.3M114.6 284v2M117 284.9a.63 .63 0 0 0-1.1 .3 .63 .63 0 0 0 .7 .8l.4-.3M117 284.6v1.4M141.6 288.9h1.6l-.9 1.2a.98 .98 0 0 1 1.1 1.1 .98 .98 0 0 1-1.3 .8l-.5-.2-.3-.4M192.3 290.9h-2.2l1.5-2v3.1M203.4 280.3a1.02 1.02 0 0 1 1.1 1 1.02 1.02 0 0 1-1.1 1z"/>
<path d="M205.1 280.3v.2zM205.7 280.3v2M209 280.3v.2zM211.8 280.3v2M240.6 288.9h-1.4l-.1 1.3a1.08 1.08 0 0 1 1.6 0 1.08 1.08 0 0 1-.3 1.6 1.08 1.08 0 0 1-1.5-.4M289.6 289.3a.81 .81 0 0 0-1.3-.3 1.74 1.74 0 0 0 .5 3 .95 .95 0 0 0 .9-1 .95 .95 0 0 0-.9-.9 .95 .95 0 0 0-1 .8M297.2 280.5a1.09 1.09 0 0 1 1.1 .7 1.09 1.09 0 0 1-.3 1.2l-.8 .1zM301.9 280.5v1.6l.4 .4M311.1 281.6h.6M312.1 280.7h-1v2M312.5 281.9h.9a.47 .47 0 0 0-.5-.6 .47 .47 0 0 0-.4 .6l.3 .8 .6-.3M314.8 281.6a.58 .58 0 0 0-.9-.1 .58 .58 0 0 0 0 .9l.3 .3 .6-.3"/>
<path d="M315.3 281.7l.3-.4 .4 .1 .1 1.3M315.3 280.7v2M317.6 281.6a.57 .57 0 0 0-.8-.1 .57 .57 0 0 0 0 .9l.3 .3 .5-.3M317.6 281.3v1.4M336.5 288.9h2l-1.4 3.1M385.1 289a.6 .6 0 0 0 .2 1.1 1.1 1.1 0 0 1 1.2 .4 1.1 1.1 0 0 1 0 1.3 1.18 1.18 0 0 1-1.7-.4 1.18 1.18 0 0 1 1.4-1.3 .63 .63 0 0 0 .3-1.1l-.4-.1z"/>
<circle cx="209.9" cy="274.7" r=".62"/>
<circle cx="214.2" cy="274.7" r=".62"/>
<circle cx="220.5" cy="274.7" r=".62"/>
<circle cx="226.4" cy="274.7" r=".62"/>
<circle cx="230.8" cy="274.7" r=".62"/>
<circle cx="36.1" cy="285.2" r=".62"/>
<circle cx="99.2" cy="285.2" r=".62"/>
<circle cx="104.6" cy="285.2" r=".62"/>
</g>
<g fill="#000" stroke="#000" stroke-width=".3">
<path d="M68.8 4.6v5.5h.3zM68.8 4.6h.3v5.5z"/>
<path d="M117.6 4.6v5.5h.3zM117.6 4.6h.3v5.5z"/>
<path d="M166.4 4.6v5.5h.3zM166.4 4.6h.3v5.5z"/>
<path d="M215.1 4.6v5.5h.3zM215.1 4.6h.3v5.5z"/>
<path d="M263.9 4.6v5.5h.3zM263.9 4.6h.3v5.5z"/>
<path d="M312.7 4.6v5.5h.3zM312.7 4.6h.3v5.5z"/>
<path d="M361.5 4.6v5.5h.3zM361.5 4.6h.3v5.5z"/>
<path d="M17.6 54.8v.6l2.9-.6zM17.6 55.4l2.9-.6v.6z"/>
<path d="M410 54.8v.6l2.8-.6zM410 55.4l2.8-.6v.6z"/>
<path d="M17.6 101.5v.6l2.9-.6zM17.6 102.1l2.9-.6v.6z"/>
<path d="M410 101.5v.6l2.8-.6zM410 102.1l2.8-.6v.6z"/>
<path d="M17.6 148.3v.6l2.9-.6zM17.6 148.9l2.9-.6v.6z"/>
<path d="M410 148.3v.6l2.8-.6zM410 148.9l2.8-.6v.6z"/>
<path d="M17.6 195.1v.6l2.9-.6zM17.6 195.7l2.9-.6v.6z"/>
<path d="M410 195.1v.6l2.8-.6zM410 195.7l2.8-.6v.6z"/>
<path d="M17.6 241.8v.6l2.9-.6zM17.6 242.4l2.9-.6v.6z"/>
<path d="M410 241.8v.6l2.8-.6zM410 242.4l2.8-.6v.6z"/>
<path d="M328.1 272.7v.3l81.9-.3zM328.1 273l81.9-.3v.3z"/>
<path d="M328 265.9l.3 21.1v-21.1zM328 265.9l.3 21.1h-.3z"/>
<path d="M203.2 266.1h206.8v-.3zM202.9 265.8h207.1l-206.8 .3zM202.9 265.8l.3 21.2v-20.9zM202.9 265.8l.3 21.2h-.3z"/>
<path d="M20.5 9.9v277.3l.3-.3zM20.5 9.9l.3 .3v276.7zM20.5 9.9l.3 .3 389.3-.3zM20.8 10.2l389.3-.3-.3 .3zM410.1 9.9l-.3 .3 .3 277zM409.8 10.2l.3 277-.3-.3zM20.5 287.2h389.6l-.3-.3zM20.5 287.2l.3-.3h389z"/>
<path d="M68.8 287.1v5.5h.3zM68.8 287.1h.3v5.5z"/>
<path d="M117.6 287.1v5.5h.3zM117.6 287.1h.3v5.5z"/>
<path d="M166.4 287.1v5.5h.3zM166.4 287.1h.3v5.5z"/>
<path d="M215.1 287.1v5.5h.3zM215.1 287.1h.3v5.5z"/>
<path d="M263.9 287.1v5.5h.3zM263.9 287.1h.3v5.5z"/>
<path d="M312.7 287.1v5.5h.3zM312.7 287.1h.3v5.5z"/>
<path d="M361.5 287.1v5.5h.3zM361.5 287.1h.3v5.5z"/>
</g>
<!-- layer: 10 -->
<g fill="none" stroke="#000" stroke-width=".3">
<path d="M23.7 279.5a.82 .82 0 0 1 1.2 .4 1.21 1.21 0 0 1 .1 1.4 1.21 1.21 0 0 1-1.3 .5 2.13 2.13 0 0 1 0-2.3zM23.9 275.7l.6-.5v2.5M37.6 279.4v2.5M53.8 279.4v2.5M69.8 279.4v2.1l.1 .3 .5 .1M75.6 279.4v.2zM77.8 279.4l-1.1 .5M106.9 275.8l.1-.4a.57 .57 0 0 1 .8-.1 .57 .57 0 0 1 .1 .8l-1.1 1.6h1.3M108.8 275.3v.7a.86 .86 0 0 1 1 .7 .86 .86 0 0 1-.7 1 .91 .91 0 0 1-.5-1.1 .91 .91 0 0 1 1-.6 .54 .54 0 0 0-.2-.8zM108.8 279.5v.7a.94 .94 0 0 1 .9 .6 .94 .94 0 0 1-.3 1.1 .79 .79 0 0 1-.9-.8 .79 .79 0 0 1 1-.7l.2-.4-.1-.5zM111.8 274.7l-1.5 3.9M111.8 278.9l-1.5 3.9"/>
<path d="M112.6 275.3l.4-.1a1.71 1.71 0 0 1 0 2.5h-.2a2.13 2.13 0 0 1-.2-2.4zM112.6 279.9l.4-.5v2.5M114.3 279.5l.5-.1a1.82 1.82 0 0 1 0 2.5h-.2a1.47 1.47 0 0 1-.5-2zM115.1 275.2h-.9l-.1 1.1 .1-.2a.79 .79 0 0 1 1.1 .8 .79 .79 0 0 1-1.1 .7l-.2-.4M117.3 274.7l-1.6 3.9M117.3 278.9l-1.6 3.9M118 275.3l.4-.1a1.47 1.47 0 0 1 .5 2l-.2 .4-.4 .1a2.13 2.13 0 0 1-.3-2.4zM118 279.5l.4-.1a2.05 2.05 0 0 1 .3 2.4l-.4 .1a2.05 2.05 0 0 1-.3-2.4zM119.5 275.2h1.2l-.8 2.5M120.6 279.8v-.3l-.5-.1a1.55 1.55 0 0 0 .1 2.5 .74 .74 0 0 0 .5-.9 .74 .74 0 0 0-.8-.5l-.3 .6M122.9 276.9h1.7M123.8 276.9v2.5"/>
<path d="M124.8 273.2a.83 .83 0 0 0-1-.5 .83 .83 0 0 0-.7 .9v.6a.83 .83 0 0 0 .7 1 .83 .83 0 0 0 1-.6M124.8 279.4l1-2.5 1 2.5M125.6 273l.3-.2a.89 .89 0 0 1 1.3 .8v.6a.88 .88 0 0 1-.9 1 .88 .88 0 0 1-.9-1zM127.4 278.1l1.5-.2 .2-.3-.1-.5-1.6-.2v2.5M129.5 272.7v2.5l-1.6-2.5v2.5M130 272.7l.9 2.5 .8-2.5M130.9 276.9l-.1 2.3-.6 .2-.4-.2-.1-.6M133.4 276.9h-1.5v2.5M133.7 272.7h-1.4v2.5h1.4M133.8 276.9h1.7M134.4 273.8l1.4-.2v-.7l-1.4-.2v2.5M134.7 276.9v2.5"/>
<path d="M135.1 273.8l.8 1.4M135.8 279.4l.9-2.5 1 2.5M137.1 272.7v2.5M138.4 272.7v2.5M139.2 272.7a1.3 1.3 0 0 1 1.6 1.2 1.3 1.3 0 0 1-1.6 1.3zM140.5 276.9h1.7M141.3 276.9v2.5M141.6 273a.85 .85 0 0 1 1.1-.3 .85 .85 0 0 1 .5 .9v.6a.88 .88 0 0 1-.9 1 .88 .88 0 0 1-.9-1zM143.9 273.8l1.3-.1 .3-.3-.2-.5-1.4-.2v2.5M144.4 276.9h-1.7v2.5M144.7 273.8l.8 1.4M146.8 277.5a.94 .94 0 0 0-1.1-.6 .94 .94 0 0 0-.8 1v.6a.93 .93 0 0 0 .8 .9 .93 .93 0 0 0 1.1-.6"/>
<path d="M149.3 276.9v2.5l-1.7-2.5v2.5M150 273.2a.85 .85 0 0 0-1-.5 .85 .85 0 0 0-.6 .9v.6a.85 .85 0 0 0 .6 1 .85 .85 0 0 0 1-.6M150.4 277.2a1.16 1.16 0 0 1 1.6 .2 1.16 1.16 0 0 1-.2 1.6 .93 .93 0 0 1-1 .4 .93 .93 0 0 1-.6-.9zM150.9 274.9v.3zM153 276.9v2.5h1.4M153.4 273.2a.85 .85 0 0 0-1-.5 .85 .85 0 0 0-.6 .9v.6a.85 .85 0 0 0 .6 1 .85 .85 0 0 0 1-.6M154.3 274.9v.3zM156.2 276.4l-1 .5M157.2 272.7h1.5M158 272.7v2.5M159.2 277.5a.94 .94 0 0 0-1.1-.6 .94 .94 0 0 0-.7 1v.6a.91 .91 0 0 0 .9 .9 .91 .91 0 0 0 .9-.9h-.6M159.3 272.7v2.5"/>
<path d="M160.1 276.9v2.5M161 272.7v1.9l-.2 .5h-.7l-.2-.8M161.9 273.8h.9M162.7 277.5a.94 .94 0 0 0-1-.6 .94 .94 0 0 0-.8 1v.6a.93 .93 0 0 0 .8 .9 .93 .93 0 0 0 1-.6M163.2 279.4l1-2.5 .9 2.5M163.3 272.7h-1.4v2.5h1.4M163.6 278.6h1.2M164 273.8l1.4-.2v-.7l-1.4-.2v2.5M164.7 273.8l.8 1.4M165.9 275.2l.9-2.5 .9 2.5M166.2 274.3h1.1M167.9 276.9h1.7"/>
<path d="M168.8 276.9v2.5M171.9 278.6h-1.8l1.2-1.7v2.5M172 273.2a.85 .85 0 0 0-1-.5 .85 .85 0 0 0-.6 .9v.6a.85 .85 0 0 0 .6 1 .85 .85 0 0 0 1-.6M172.9 277a.84 .84 0 0 1 1.2 .4 1.21 1.21 0 0 1 .1 1.4 1.21 1.21 0 0 1-1.3 .5l-.3-1v-.9zM172.9 273l.4-.3a1.28 1.28 0 0 1 1.1 1.2 1.28 1.28 0 0 1-1.1 1.3l-.6-1zM175.2 273.8l1.4-.2v-.7l-1.4-.2v2.5M175.3 277a.84 .84 0 0 1 1.2 .4 1.21 1.21 0 0 1 .1 1.4 1.21 1.21 0 0 1-1.3 .5 2.06 2.06 0 0 1 0-2.3zM175.9 273.8l.8 1.4M177.2 272.7h1.5M177.9 272.7v2.5M179.2 273.8h.9M180.6 272.7h-1.4v2.5h1.4"/>
<path d="M183.6 273.8h.8M185 272.7h-1.4v2.5h1.4M187.2 272.7v2.5l-1.6-2.5v2.5M190.3 273.8h.9M191.7 272.7h-1.4v2.5M192.3 273.8l1.4-.2v-.7l-1.4-.2v2.5M193 273.8l.8 1.4M194.6 272.7v2.5M195.5 273a.84 .84 0 0 1 1.1-.3 .84 .84 0 0 1 .5 .9v.6a.88 .88 0 0 1-.9 1 .88 .88 0 0 1-.9-1zM205.6 276.7l-.1 2.3-.4 .2-.5-.1-.2-.7M206.7 279v.2zM207.8 276.7v2.5h1.4"/>
<path d="M209.8 279.1h.3zM212.7 277.3a.94 .94 0 0 0-1-.6 .94 .94 0 0 0-.8 .9v.6a.93 .93 0 0 0 .8 1 .93 .93 0 0 0 1-.6M213.6 279.1h.2zM216.5 277.3a.94 .94 0 0 0-1.1-.6 .94 .94 0 0 0-.7 .9v.6a.93 .93 0 0 0 .7 1 .93 .93 0 0 0 1.1-.6M217.3 279.1h.3zM28.9 281.9l1-2.5 1 2.5M29.3 281.1h1.2M31.5 280.6a.81 .81 0 0 1 1.1-.1 .81 .81 0 0 1 0 1.2 .81 .81 0 0 1-1.1-.1M31.5 280.2v2.6M33.7 280.2v1.7M37.6 280.6a.81 .81 0 0 1 1.2-.1 .81 .81 0 0 1 0 1.2 .81 .81 0 0 1-1.2-.1M41.2 280.6a.81 .81 0 0 0-1.2-.1 .81 .81 0 0 0 0 1.2 .81 .81 0 0 0 1.2-.1"/>
<path d="M41.2 280.2v1.7M43.6 280.6a.82 .82 0 0 0-1.3-.1 .82 .82 0 0 0 0 1.2 .82 .82 0 0 0 1.3-.1M44.4 280.4v1.5M47.7 280.7l.6-.5 .6 .2 .1 1.5M47.7 280.2v1.7M53.8 280.6a.82 .82 0 0 0-1.2-.1 .82 .82 0 0 0 0 1.2 .82 .82 0 0 0 1.2-.1M58.4 280.6a.81 .81 0 0 0-1.2-.1 .81 .81 0 0 0 0 1.2 .81 .81 0 0 0 1.2-.1M59.3 280.2l.1 1.6a.92 .92 0 0 0 1.2-.3M60.6 280.2v1.7M61.6 280.7l.6-.5 .6 .2 .1 1.5M61.6 280.2v1.7M62.9 280.7l.6-.5 .6 .2 .1 1.5"/>
<path d="M65.1 281h1.4a.79 .79 0 0 0-1.1-.7 .79 .79 0 0 0-.2 1.3l.5 .3 .8-.3M67.4 280.7l.6-.5 .6 .2 .1 1.5M67.4 280.2v1.7M69.4 280.2h.9M72.5 280.6a.81 .81 0 0 0-1.2-.1 .81 .81 0 0 0 0 1.2 .81 .81 0 0 0 1.2-.1M72.5 280.2v1.7M74.8 280.6a.81 .81 0 0 0-1.2-.1 .81 .81 0 0 0 0 1.2 .81 .81 0 0 0 1.2-.1M75.6 280.4v1.5M78.9 280.7l.6-.5 .6 .2 .1 1.5M78.9 280.2v1.7M308.7 283.6a.8 .8 0 0 1 1.2 .3l.1 .6a1.08 1.08 0 0 1-1 1.5 1.69 1.69 0 0 1-.3-2.4zM312.1 283.4h-1.2l-.1 1.1a.86 .86 0 0 1 1.3 0 .86 .86 0 0 1-.2 1.3 .86 .86 0 0 1-1.2-.3"/>
<path d="M315 282.9l-2.1 3.9M315.9 283.9l.6-.5v2.6M318.3 283.6a.77 .77 0 0 1 1.1 .3 1.32 1.32 0 0 1-.8 2.1 1.61 1.61 0 0 1-.3-2.4zM322.2 282.9l-2.1 3.9M323.1 283.6a.8 .8 0 0 1 1.2 .3l.1 .6a1.08 1.08 0 0 1-.9 1.5 1.69 1.69 0 0 1-.4-2.4zM326.6 283.8a.73 .73 0 0 0-.7-.4 .73 .73 0 0 0-.6 .5 1.59 1.59 0 0 0 .6 2.1 .78 .78 0 0 0 .9-.7 .78 .78 0 0 0-.7-.9 .78 .78 0 0 0-.9 .7M350.5 280.8l-3.4 6.8M376 282.5l1-.9v4.5M378.9 286.1l1.5-4.5 1.6 4.5M379.5 284.6h1.9M383.1 285.7l.2 .2-.2 .2-.2-.2zM385.2 282.5l1-.9v4.5"/>
<path d="M388.7 282.7l.4-.9 1.1-.2a1.12 1.12 0 0 1 .6 1.7l-2.3 2.8h2.7"/>
<circle cx="155.7" cy="278.2" r="1.12"/>
<circle cx="36" cy="281.1" r=".85"/>
<circle cx="46" cy="281.1" r=".84"/>
<circle cx="55.5" cy="281.1" r=".85"/>
<circle cx="77.2" cy="281.1" r=".84"/>
</g>
<text font-size="11" x="330.6" y="282.2">PP06/0066</text>
<text font-size="6.6" x="252.2" y="286.1">RUSSULA S.A.</text>
<g font-size="6.2">
<text x="44.4" y="36.3">-U4</text>
<text x="122.1" y="272.3">+TA121</text>
<text x="239.9" y="271.3">ESQUEMA ELECTRICO</text>
<text x="398.6" y="280.8">2886</text>
<text x="92.8" y="283.3">PAZOS</text>
<text x="122.1" y="285">FUENTE 5V.DC.</text>
</g>
<g font-size="5.7">
<text x="31.7" y="25.4">+TA121</text>
<text x="302.7" y="91">X107</text>
<text x="312.9" y="147.8">X205</text>
<text x="147.8" y="171.4">U4</text>
<text x="252.9" y="171.4">U5</text>
<text x="203.2" y="273">J.M. CEDEIRA</text>
<text x="239.5" y="275.5">TREN DE ROLLOS Y BARRAS</text>
<text x="27.5" y="279">As-built</text>
<text x="93.1" y="279">C.C.R.</text>
<text x="239.5" y="280.1">ACINDAR</text>
<text x="203.2" y="287.5">J.PAZOS</text>
<text x="296.3" y="287.2">ELEC</text>
<text x="398.6" y="287.9">2900</text>
</g>
<g font-size="5.3">
<text x="215.2" y="111.8">ADB</text>
<text x="201.8" y="119.2">X7</text>
<text x="289.6" y="136.5" transform="rotate(-90 289.6 136.5)">2882</text>
<text x="201.8" y="141.8">X2</text>
<text x="158.4" y="198.3">220V.AC</text>
<text x="263.5" y="198.3">220V.AC</text>
<text x="147.1" y="220.8">PE</text>
<text x="252.6" y="220.8">PE</text>
<text x="21.5" y="287.2">No</text>
</g>
<g font-size="4.9">
<text x="118.9" y="46.9">PROFIBUS</text>
<text x="118.9" y="50.8">CONNECTOR</text>
<text x="163.3" y="58.6">+TA121</text>
<text x="366.9" y="59.6">ADB</text>
<text x="347.5" y="64.2">ADAPTADOR BUS POSTERIOR</text>
<text x="352.8" y="69.1">6SE7090-0XX84-4HA0</text>
<text x="289.3" y="76.9" transform="rotate(-90 289.3 76.9)">2882</text>
<text x="163.3" y="81.1">+MDECR6A.14</text>
<text x="126.6" y="97.7" transform="rotate(-90 126.6 97.7)">ON</text>
<text x="136.5" y="97.7" transform="rotate(-90 136.5 97.7)">OFF</text>
<text x="169.3" y="130.5">PROFIBUS DP COMMUNICATION</text>
<text x="184.9" y="134.4">CARD CBP</text>
<text x="169" y="138.3">6SE7090-0XX84-0FF05</text>
<text x="76.2" y="164.4">X195</text>
<text x="213.1" y="164.4">X197</text>
<text x="197.2" y="201.1">+</text>
<text x="302.7" y="201.1">+</text>
<text x="327.7" y="203.6">2882</text>
<text x="308" y="207.1">BLACK</text>
<text x="270.2" y="222.2">DC.OK</text>
<text x="115.4" y="255.8">220VAC</text>
<text x="394.1" y="283.6">Cont</text>
</g>
<g font-size="4.4">
<text x="308" y="197.2">BROWN</text>
<text x="115.4" y="258.9">2852</text>
</g>
<g font-size="2.6">
<text x="197.2" y="209.9">-</text>
<text x="302.7" y="209.9">-</text>
</g>
</svg>
